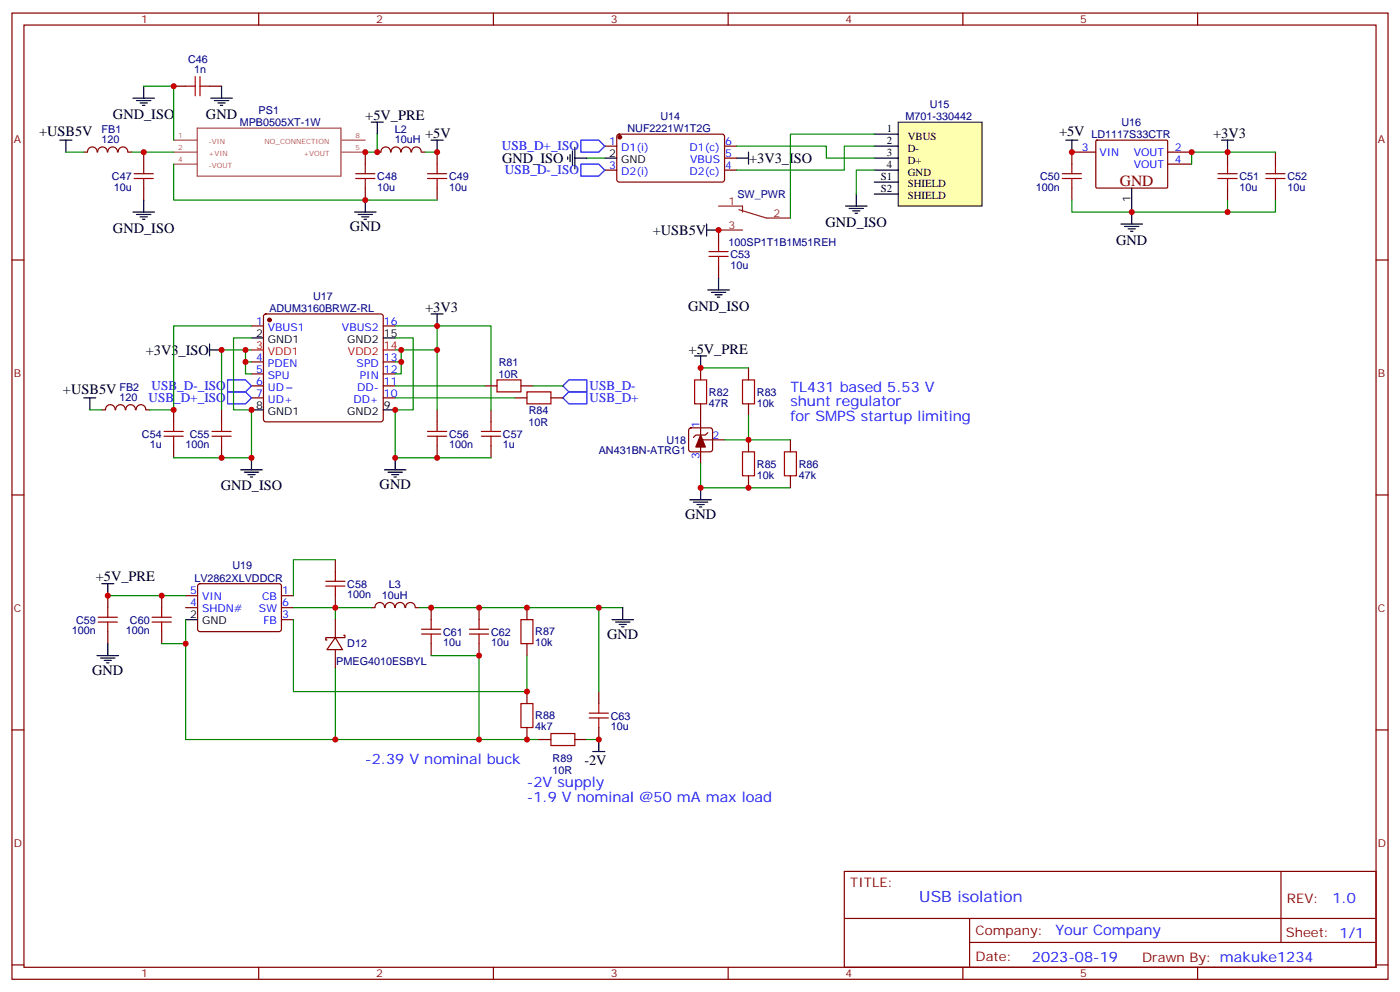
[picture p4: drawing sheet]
<svg xmlns="http://www.w3.org/2000/svg" width="412mm" height="292mm" viewBox="0 0 412 292" stroke-linecap="round" stroke-linejoin="round" font-family="sans-serif">
<g fill="none" stroke="#870000" stroke-width=".35">
<path d="M3.5 3.8h405.4v284.4h-405.4zM7.1 7.4h398.2v277.3h-398.2zM76.2 3.8v3.6M145.3 3.8v3.6M214.5 3.8v3.6M283.6 3.8v3.6M352.8 3.8v3.6M51.2 25.4h3.5M61.7 25.4h3.6M181.9 39.7l.5-.2h30.6l.4 .7v13l-.7 .4-30.6-.1-.4-.6v-12.7zM28.6 44.7a1.41 1.41 0 0 0-1.4-1.5 1.41 1.41 0 0 0-1.4 1.5l-1.1 .1M28.8 44.7a1.41 1.41 0 0 1 1.4-1.5 1.41 1.41 0 0 1 1.4 1.5"/>
<path d="M31.8 44.7a1.41 1.41 0 0 1 1.4-1.5 1.41 1.41 0 0 1 1.4 1.5M34.8 44.7a1.41 1.41 0 0 1 1.4-1.5 1.41 1.41 0 0 1 1.4 1.5M37.7 44.8h1.1M42.3 44.8v3.5M42.3 55.4v3.5M107.6 44.8v3.5M107.6 55.4v3.5M111.1 44.8h1.1M112.2 44.7a1.41 1.41 0 0 1 1.4-1.5 1.41 1.41 0 0 1 1.4 1.5M115.2 44.7a1.41 1.41 0 0 1 1.4-1.5 1.41 1.41 0 0 1 1.4 1.5M118.2 44.7a1.41 1.41 0 0 1 1.4-1.5 1.41 1.41 0 0 1 1.4 1.5M121.2 44.7a1.41 1.41 0 0 1 1.5-1.5 1.41 1.41 0 0 1 1.4 1.5"/>
<path d="M124.2 44.8h1M128.8 44.8v3.5M128.8 55.4v3.5M178.2 43h3.5M178.2 50.1h3.5M213.4 43h3.6M213.4 50.1h3.6M213.4 46.5h3.6M315.7 55.4v3.5M322.8 44.8h-7.1v3.5M322.8 41.4l.3-.2 20.7 .1 .2 .3-.1 13.6-.3 .2-20.6-.1-.2-.3zM344 44.8h7"/>
<path d="M344 48.3h7M361.6 44.8v3.5M361.6 55.4v3.5M375.7 44.8v3.5M375.7 55.4v3.5M3.5 76.5h3.6M211.7 67.7v3.5M211.7 78.3v3.5M405.3 76.5h3.6M74.1 95.9h3.5M77.8 92.6l.5-.2h33.9l.5 .2 .2 .5v30.3l-.2 .5-.5 .2h-33.9l-.5-.2-.2-.5v-30.3zM112.9 95.9h3.5"/>
<path d="M74.1 106.5h3.5M74.1 110h3.5M74.1 113.6h3.5M74.1 117.1h3.5M112.9 106.5h3.5M112.9 110h3.5M112.9 113.6h3.5M112.9 117.1h3.5M142.9 113.6h3.5M151.7 117.1h3.5M153.5 113.6h3.5M162.3 117.1h3.5"/>
<path d="M33.9 120.6a1.41 1.41 0 0 0-1.4-1.5 1.41 1.41 0 0 0-1.4 1.5h-1.1M34.1 120.6a1.41 1.41 0 0 1 1.4-1.5 1.41 1.41 0 0 1 1.4 1.5M37.1 120.6a1.41 1.41 0 0 1 1.4-1.5 1.41 1.41 0 0 1 1.4 1.5M40.1 120.6a1.41 1.41 0 0 1 1.4-1.5 1.41 1.41 0 0 1 1.4 1.5M43 120.6h1.1M51.2 120.6v3.5M51.2 131.2v3.5M65.3 120.6v3.5M65.3 131.2v3.5M128.8 120.6v3.5M128.8 131.2v3.5M144.6 120.6v3.5"/>
<path d="M144.6 131.2v3.5M3.5 145.7h3.6M405.3 145.7h3.6M31.7 175.3v3.5M47.6 175.3v3.5M54.7 175.3h3.5M54.7 178.8h3.5M58.4 172l.5-.2h23.6l.4 .7-.1 12.9-.6 .5-23.6-.1-.4-.6v-12.7zM82.9 175.3h3.5M82.9 178.8h3.5M98.8 164.7v3.5M98.8 175.3v3.5"/>
<path d="M109.4 178.8h1M110.5 178.8a1.41 1.41 0 0 1 1.4-1.5 1.41 1.41 0 0 1 1.4 1.5M113.5 178.8a1.41 1.41 0 0 1 1.4-1.5 1.41 1.41 0 0 1 1.4 1.5M116.4 178.8a1.41 1.41 0 0 1 1.4-1.5 1.41 1.41 0 0 1 1.4 1.5M119.5 178.8a1.41 1.41 0 0 1 1.4-1.5 1.41 1.41 0 0 1 1.4 1.5M122.4 178.8h1.1M127 178.8v3.6M141.1 178.8v3.6M155.2 178.8v3.6M31.7 185.9v3.5M47.6 185.9v3.5M82.9 182.4h3.5"/>
<path d="M127 189.4v3.5M141.1 189.4v3.5M155.2 189.4v3.5M3.5 214.8h3.6M155.2 203.5v3.5M155.2 214.1v3.5M158.7 217.6h3.6M169.3 217.6h3.6M176.4 203.5v3.5M176.4 214.1v3.5M405.3 214.8h3.6M248.7 256.4h156.6v28.3h-156.6z"/>
<path d="M377.3 256.5v20.8M248.7 270.3h156.5M285.6 277.3h119.6M285.6 270.3v14.1M3.5 284h3.6M76.2 284.7v3.5M145.3 284.7v3.5M214.5 284.7v3.5M283.6 284.7v3.5M352.8 284.7v3.5M405.3 284h3.6"/>
</g>
<g fill="#870000" stroke="#870000" stroke-width=".35">
<circle cx="79.4" cy="94.2" r=".53"/>
<circle cx="182.6" cy="40.4" r=".53"/>
</g>
<g fill="none" stroke="#000" stroke-width=".35">
<path d="M39.2 28.9h6.3M40.2 29.6h4.2M41.3 30.3h2.1M42 31h.7M42.3 25.4v3.5M62.1 28.9h6.3M63.1 29.6h4.3M64.2 30.3h2.1M64.9 31h.7M65.3 25.4v3.5M109.4 35.9h3.5M111.1 35.9v3.6"/>
<path d="M17.6 41.2h3.6M19.4 41.2v3.6M42.3 58.9v3.5M107.6 58.9v3.5M127 41.2h3.5M128.8 41.2v3.6M167.2 46.2v.7M167.9 45.5v2.1M168.6 44.4v4.2M169.3 46.5h3.6M169.3 43.4v6.3M178.2 46.5h3.5"/>
<path d="M217 46.5h3.5M220.5 44.8v3.5M252.2 57.1v3.5M314 41.2h3.5M315.7 41.2v3.6M333.4 55.4v10.5M359.8 41.2h3.6M361.6 41.2v3.6M39.2 62.4h6.3M40.2 63.1h4.2M41.3 63.8h2.1M42 64.5h.7"/>
<path d="M104.4 62.4h6.4M105.5 63.1h4.2M106.5 63.8h2.2M107.2 64.5h.7M249.1 60.6h6.3M250.1 61.3h4.3M251.2 62.1h2.1M251.9 62.8h.7M330.2 65.9h6.3M331.3 66.6h4.2M332.3 67.3h2.1M333 68.1h.7"/>
<path d="M74.1 99.4h3.5M112.9 99.4h3.5M127 92.4h3.5M128.8 92.4v3.5M208.5 85.3h6.3M209.5 86h4.3M210.6 86.7h2.1M211.3 87.5h.7M211.7 81.8v3.5M24.7 117.1h3.5M26.5 117.1v3.5M61.7 103h3.6"/>
<path d="M61.7 101.2v3.5M70.9 138.3h6.4M72 139h4.2M73 139.7h2.1M74.1 120.6h3.5M74.1 134.7v3.6M112.9 120.6h3.5M113.2 138.3h6.4M114.3 139h4.2M115.4 139.7h2.1M116.4 134.7v3.6M73.7 140.4h.7"/>
<path d="M116.1 140.4h.7M30 171.8h3.5M31.7 171.8v3.5M183.4 178.8v3.6M28.6 192.9h6.3M29.6 193.6h4.3M30.7 194.3h2.1M31.4 195.1h.7M31.7 189.4v3.5M54.7 182.4h3.5M180.3 182.4h6.3M181.3 183.1h4.3"/>
<path d="M182.4 183.8h2.1M183.1 184.5h.7M176.4 217.6v3.6M174.6 221.2h3.6"/>
</g>
<path d="M74.1 103h3.5M112.9 103h3.5" fill="none" stroke="#f00" stroke-width=".35"/>
<path d="M58.1 37.7h42.3v14.1h-42.3zM51.2 41.2h6.9M51.2 44.8h6.9M51.2 48.3h6.9M100.7 41.2h6.9M100.7 44.8h6.9" fill="none" stroke="#a64a4a" stroke-width=".35"/>
<g fill="none" stroke="#008700" stroke-width=".35">
<path d="M42.3 25.4h8.9v15.8M111.1 39.5v5.3h-3.5M19.4 44.8h5.3M38.8 44.8h12.4M51.2 48.3v10.6h77.6M125.2 44.8h3.6M172.9 46.5h5.3M315.7 58.9v3.5h45.9v-3.5M375.7 44.8h-24.7v3.5M375.7 58.9v3.5h-14.1M74.1 99.4h-5.3v21.2h5.3v14.1h-22.9M74.1 95.9h-22.9v24.7h-7.1"/>
<path d="M116.4 99.4h5.3v21.2h-5.3v14.1h28.2M116.4 95.9h28.2v24.7M128.8 95.9v7.1M72.3 103v3.5h1.8M72.3 106.5v3.5h1.8M74.1 103h-8.8v17.6M116.4 103h12.4v17.6M116.4 113.6h26.5M116.4 117.1h35.3M118.2 103v3.5h-1.8M118.2 106.5v3.5h-1.8M157 113.6h8.8"/>
<path d="M26.5 120.6h3.5M31.7 175.3h23M86.4 178.8h12.4v3.6M98.8 164.7h-12.4v10.6M123.5 178.8h59.9M176.4 178.8v24.7M47.6 189.4h7.1M54.7 182.4v35.2h44.1M86.4 182.4v21.1h68.8v-10.6M98.8 196.5v21.1h42.3M127 192.9h14.1v24.7h17.6M172.9 217.6h3.5"/>
</g>
<path d="M171.1 41.2h5.3l1.8 1.8-1.8 1.8h-5.3zM171.1 48.3h5.3l1.8 1.8-1.8 1.7h-5.3zM67 111.8h5.3l1.8 1.8-1.8 1.7h-5.3zM67 115.3h5.3l1.8 1.8-1.8 1.8h-5.3zM165.8 113.6l1.8-1.8h5.3v3.5h-5.3zM165.8 117.1l1.8-1.8h5.3v3.6h-5.3z" fill="none" stroke="#00f" stroke-width=".35"/>
<g fill="none" stroke="#a10000" stroke-width=".35">
<path d="M54.7 25.4h2.8M57.5 22.5v5.7M58.9 22.5v5.7M58.9 25.4h2.8M39.5 52.5h5.7M39.5 51.1h5.7M42.3 48.3v2.8M42.3 52.5v2.9M104.8 52.5h5.6M104.8 51.1h5.6M107.6 48.3v2.8M107.6 52.5v2.9"/>
<path d="M125.9 52.5h5.7M125.9 51.1h5.7M128.8 48.3v2.8M128.8 52.5v2.9M312.9 52.5h5.7M312.9 51.1h5.7M315.7 48.3v2.8M315.7 52.5v2.9M358.8 52.5h5.6M358.8 51.1h5.6M361.6 48.3v2.8M361.6 52.5v2.9"/>
<path d="M372.9 52.5h5.6M372.9 51.1h5.6M375.7 48.3v2.8M375.7 52.5v2.9M208.8 75.5h5.7M208.8 74h5.7M211.7 71.2v2.8M211.7 75.5v2.8M146.4 111.8h7.1v3.5h-7.1zM155.2 115.3h7.1v3.6h-7.1zM48.3 128.4h5.7M48.3 127h5.7"/>
<path d="M51.2 124.1v2.9M51.2 128.4v2.8M62.4 128.4h5.7M62.4 127h5.7M65.3 124.1v2.9M65.3 128.4v2.8M125.9 128.4h5.7M125.9 127h5.7M128.8 124.1v2.9M128.8 128.4v2.8M141.8 128.4h5.7M141.8 127h5.7"/>
<path d="M144.6 124.1v2.9M144.6 128.4v2.8M31.7 178.8v2.8M47.6 178.8v2.8M96 172.5h5.6M96 171.1h5.6M98.8 168.2v2.9M98.8 172.5v2.8M28.9 183.1h5.7M28.9 181.6h5.7M31.7 183.1v2.8M44.8 183.1h5.6"/>
<path d="M44.8 181.6h5.6M47.6 183.1v2.8M124.2 186.6h5.6M124.2 185.2h5.6M127 182.4v2.8M127 186.6v2.8M138.3 186.6h5.6M138.3 185.2h5.6M141.1 182.4v2.8M141.1 186.6v2.8M153.5 182.4h3.5v7h-3.5zM153.5 207h3.5v7.1h-3.5z"/>
<path d="M162.3 215.9h7v3.5h-7zM173.6 211.3h5.6M173.6 209.9h5.6M176.4 207v2.9M176.4 211.3v2.8"/>
</g>
<path d="M211.7 60.6h7v1.8M211.7 67.7h7M217.7 61.7l8.1 2.5h7" fill="none" stroke="#8c2424" stroke-width=".35"/>
<path d="M264.6 35.9h24.7v24.7h-24.7z" fill="#ffffb0" stroke="#000" stroke-width=".29"/>
<g fill="none" stroke="#000" stroke-width=".35">
<path d="M257.5 39.5h7.1M257.5 46.5h7.1M257.5 50.1h7.1M257.5 43h7.1M257.5 53.6h7.1M257.5 57.1h7.1M208.1 67.7h3.6M208.1 65.9v3.6M204.6 104.7h3.5M206.4 104.7v3.6M203.2 147.1h6.3M204.3 147.8h4.2"/>
<path d="M205.3 148.5h2.1M206 149.2h.7M206.4 143.5v3.6"/>
</g>
<path d="M257.5 39.5h-24.7v24.7M217 43h26.4v3.5h14.1M257.5 50.1h-5.3v7M257.5 43h-8.8v7.1h-31.7M206.4 108.3h14.1M206.4 136.5v7h26.4M220.5 122.4v7h-7.1M220.5 129.4h12.3M98.8 178.8h10.6" fill="none" stroke="#008700" stroke-width=".35"/>
<g fill="none" stroke="#870000" stroke-width=".35">
<path d="M206.4 108.3v3.5M206.4 118.9v17.6M220.5 108.3v3.5M220.5 118.9v3.5M203.1 126.1l.5-.2h5.6l.5 .2 .2 .5v5.7l-.2 .5-.5 .2h-5.6l-.5-.3-.3-.4v-5.7zM206.4 129.4h7M208.5 127.3l-.7 .7h-2.8l-.7 .7M220.5 129.4v3.6M232.8 129.4v3.6M220.5 140v3.5M232.8 140v3.5M98.8 187.6l2.1 3.6h-4.6z"/>
<path d="M98.8 182.4v5.2M98.8 191.2v5.3M101.2 186.9h.4v.7h-5.6v.7h.3"/>
</g>
<path d="M206.4 128l1.4 3.6h-2.8z" fill="#870000" stroke="#870000" stroke-width=".35"/>
<path d="M204.6 111.8h3.5v7.1h-3.5zM218.7 111.8h3.5v7.1h-3.5zM218.7 133h3.5v7h-3.5zM231.1 133h3.5v7h-3.5z" fill="none" stroke="#a10000" stroke-width=".35"/>
<g fill="#c00">
<circle cx="315.7" cy="44.8" r=".88"/>
<circle cx="351" cy="44.8" r=".88"/>
<circle cx="333.4" cy="62.4" r=".88"/>
<circle cx="361.6" cy="44.8" r=".88"/>
<circle cx="361.6" cy="62.4" r=".88"/>
<circle cx="51.2" cy="25.4" r=".88"/>
<circle cx="42.3" cy="44.8" r=".88"/>
<circle cx="74.1" cy="120.6" r=".88"/>
<circle cx="74.1" cy="134.7" r=".88"/>
<circle cx="65.3" cy="134.7" r=".88"/>
<circle cx="51.2" cy="120.6" r=".88"/>
<circle cx="65.3" cy="103" r=".88"/>
<circle cx="72.3" cy="103" r=".88"/>
<circle cx="116.4" cy="120.6" r=".88"/>
<circle cx="128.8" cy="103" r=".88"/>
<circle cx="128.8" cy="95.9" r=".88"/>
<circle cx="128.8" cy="134.7" r=".88"/>
<circle cx="116.4" cy="134.7" r=".88"/>
<circle cx="118.2" cy="103" r=".88"/>
<circle cx="72.3" cy="106.5" r=".88"/>
<circle cx="118.2" cy="106.5" r=".88"/>
<circle cx="107.6" cy="58.9" r=".88"/>
<circle cx="107.6" cy="44.8" r=".88"/>
<circle cx="128.8" cy="44.8" r=".88"/>
<circle cx="111.1" cy="44.8" r=".88"/>
<circle cx="98.8" cy="178.8" r=".88"/>
<circle cx="127" cy="178.8" r=".88"/>
<circle cx="155.2" cy="203.5" r=".88"/>
<circle cx="141.1" cy="178.8" r=".88"/>
<circle cx="155.2" cy="178.8" r=".88"/>
<circle cx="141.1" cy="192.9" r=".88"/>
<circle cx="141.1" cy="217.6" r=".88"/>
<circle cx="98.8" cy="217.6" r=".88"/>
<circle cx="54.7" cy="189.4" r=".88"/>
<circle cx="47.6" cy="175.3" r=".88"/>
<circle cx="31.8" cy="175.3" r=".88"/>
<circle cx="155.2" cy="217.6" r=".88"/>
<circle cx="176.4" cy="178.8" r=".88"/>
<circle cx="176.4" cy="217.6" r=".88"/>
<circle cx="211.7" cy="67.7" r=".88"/>
<circle cx="220.5" cy="129.4" r=".88"/>
<circle cx="206.4" cy="143.5" r=".88"/>
<circle cx="220.5" cy="143.5" r=".88"/>
<circle cx="206.4" cy="108.3" r=".88"/>
</g>
<text font-size="4.6" fill="#800" x="329.8" y="54.6">GND</text>
<text font-size="4.6" fill="#00f" x="270.8" y="265.5">USB isolation</text>
<g font-size="4.2">
<text x="33.3" y="35">GND_ISO</text>
<text x="60.7" y="35">GND</text>
<text x="107.6" y="35.2">+5V_PRE</text>
<text x="11.5" y="40.1">+USB5V</text>
<text x="125.2" y="40.5">+5V</text>
<text x="312" y="40.1">+5V</text>
<text x="357.4" y="40.5">+3V3</text>
<text x="147.9" y="48">GND_ISO</text>
<text x="220.7" y="48">+3V3_ISO</text>
<text x="33.3" y="68.5">GND_ISO</text>
<text x="103" y="68.1">GND</text>
<text x="192.3" y="69.1">+USB5V</text>
<text x="243.2" y="66.7">GND_ISO</text>
<text x="328.8" y="72">GND</text>
<text x="125.2" y="91.7">+3V3</text>
<text x="202.7" y="91.4">GND_ISO</text>
<text x="42.9" y="104.4">+3V3_ISO</text>
<text x="202.8" y="104">+5V_PRE</text>
<text x="18.6" y="116">+USB5V</text>
<text x="111.8" y="143.9">GND</text>
<text x="65" y="144.3">GND_ISO</text>
<text x="201.8" y="152.7">GND</text>
<text x="28.2" y="171.1">+5V_PRE</text>
<text x="178.9" y="188">GND</text>
<text x="27.2" y="198.6">GND</text>
<text x="172.1" y="225.2">-2V</text>
</g>
<g font-size="4.2" fill="#00f">
<text x="232.8" y="115.3">TL431 based 5.53 V</text>
<text x="232.8" y="119.6">shunt regulator</text>
<text x="232.8" y="123.8">for SMPS startup limiting</text>
<text x="107.6" y="224.7">-2.39 V nominal buck</text>
<text x="155.2" y="231.7">-2V supply</text>
<text x="155.2" y="236">-1.9 V nominal @50 mA max load</text>
<text x="392.5" y="265.7">1.0</text>
<text x="310.9" y="275.3">Your Company</text>
<text x="304" y="283.1">2023-08-19</text>
</g>
<g font-size="3.9" fill="#00f">
<text x="147.8" y="44.3">USB_D+_ISO</text>
<text x="148.7" y="51.3">USB_D-_ISO</text>
<text x="43.8" y="118.4">USB_D+_ISO</text>
<text x="44.7" y="114.8">USB_D-_ISO</text>
<text x="173.7" y="114.8">USB_D-</text>
<text x="173.7" y="118.4">USB_D+</text>
</g>
<g font-size="3.9" fill="#800">
<text x="250.5" y="261">TITLE:</text>
<text x="379.1" y="265.7">REV:</text>
<text x="287.4" y="275.2">Company:</text>
<text x="378.7" y="275.8">Sheet: 1/1</text>
<text x="287.4" y="282.9">Date:</text>
<text x="336.4" y="283">Drawn By: makuke1234</text>
</g>
<g font-size="3.2" fill="#800">
<text x="41.6" y="6.8">1</text>
<text x="110.8" y="6.8">2</text>
<text x="179.9" y="6.8">3</text>
<text x="249.1" y="6.8">4</text>
<text x="318.2" y="6.8">5</text>
<text x="4.1" y="41.9">A</text>
<text x="405.9" y="41.9">A</text>
<text x="4.1" y="111.1">B</text>
<text x="405.9" y="111.1">B</text>
<text x="4.1" y="180.2">C</text>
<text x="405.9" y="180.2">C</text>
<text x="4.1" y="249.4">D</text>
<text x="405.9" y="249.4">D</text>
<text x="41.6" y="287.7">1</text>
<text x="110.8" y="287.7">2</text>
<text x="179.9" y="287.7">3</text>
<text x="249.1" y="287.7">4</text>
<text x="318.2" y="287.7">5</text>
</g>
<g font-size="3.2" fill="#000080">
<text x="55.4" y="18.4">C46</text>
<text x="57.1" y="21.5">1n</text>
<text x="76.2" y="33.6">PS1</text>
<text x="194.5" y="35.3">U14</text>
<text x="266.8" y="35.3">M701-330442</text>
<text x="273.9" y="31.8">U15</text>
<text x="29.9" y="39.1">FB1</text>
<text x="70.6" y="37.1">MPB0505XT-1W</text>
<text x="116.3" y="39.1">L2</text>
<text x="184.8" y="38.9">NUF2221W1T2G</text>
<text x="321.5" y="40.6">LD1117S33CTR</text>
<text x="330.3" y="37.1">U16</text>
<text x="29.9" y="42.2">120</text>
<text x="116.3" y="42.2">10uH</text>
<text x="33" y="53">C47</text>
<text x="111.1" y="53">C48</text>
<text x="132.3" y="53">C49</text>
<text x="306.4" y="53">C50</text>
<text x="365.1" y="52.9">C51</text>
<text x="379.2" y="52.9">C52</text>
<text x="33.5" y="56.1">10u</text>
<text x="111.1" y="56.1">10u</text>
<text x="132.3" y="56.1">10u</text>
<text x="217.2" y="58.4">SW_PWR</text>
<text x="305.1" y="56.1">100n</text>
<text x="365.1" y="56.1">10u</text>
<text x="379.2" y="56.1">10u</text>
<text x="214.6" y="72.4">100SP1T1B1M51REH</text>
<text x="215.2" y="75.9">C53</text>
<text x="215.2" y="79.1">10u</text>
<text x="92.2" y="88.2">U17</text>
<text x="79.3" y="91.8">ADUM3160BRWZ-RL</text>
<text x="146.9" y="107.6">R81</text>
<text x="146.9" y="111.1">10R</text>
<text x="35.2" y="118">120</text>
<text x="35.2" y="114.9">FB2</text>
<text x="208.8" y="119.6">47R</text>
<text x="208.8" y="116.4">R82</text>
<text x="223" y="119.6">10k</text>
<text x="223" y="116.4">R83</text>
<text x="155.7" y="125.3">10R</text>
<text x="155.7" y="121.7">R84</text>
<text x="41.8" y="128.8">C54</text>
<text x="44.1" y="132">1u</text>
<text x="54.7" y="132">100n</text>
<text x="55.9" y="128.8">C55</text>
<text x="132.3" y="132">100n</text>
<text x="132.3" y="128.8">C56</text>
<text x="148.2" y="132">1u</text>
<text x="148.2" y="128.8">C57</text>
<text x="196.3" y="130.6">U18</text>
<text x="176.4" y="133.7">AN431BN-ATRG1</text>
<text x="223" y="137.6">R85</text>
<text x="235.3" y="137.6">R86</text>
<text x="223" y="140.8">10k</text>
<text x="235.3" y="140.8">47k</text>
<text x="68.4" y="167.4">U19</text>
<text x="57.3" y="171.2">LV2862XLVDDCR</text>
<text x="102.3" y="172.9">C58</text>
<text x="114.6" y="173.1">L3</text>
<text x="102.3" y="176.1">100n</text>
<text x="112.5" y="176.4">10uH</text>
<text x="22.4" y="183.5">C59</text>
<text x="38.3" y="183.5">C60</text>
<text x="21.2" y="186.7">100n</text>
<text x="37" y="186.7">100n</text>
<text x="102.3" y="190.5">D12</text>
<text x="130.5" y="190.2">10u</text>
<text x="130.5" y="187">C61</text>
<text x="144.6" y="190.2">10u</text>
<text x="144.6" y="187">C62</text>
<text x="157.7" y="190.2">10k</text>
<text x="157.7" y="187">R87</text>
<text x="99.1" y="195.8">PMEG4010ESBYL</text>
<text x="157.7" y="214.9">4k7</text>
<text x="157.7" y="211.7">R88</text>
<text x="179.9" y="214.9">10u</text>
<text x="179.9" y="211.7">C63</text>
<text x="162.8" y="227.7">10R</text>
<text x="162.8" y="224.1">R89</text>
</g>
<g font-size="3.2">
<text x="261.2" y="38.8">1</text>
<text x="267.4" y="41.1">VBUS</text>
<text x="179.5" y="46.2">2</text>
<text x="183" y="47.9">GND</text>
<text x="261.2" y="45.8">3</text>
<text x="261.2" y="42.3">2</text>
<text x="267.4" y="44.6">D-</text>
<text x="259.5" y="52.9">S1</text>
<text x="261.2" y="49.4">4</text>
<text x="267.4" y="48.1">D+</text>
<text x="267.4" y="51.6">GND</text>
<text x="259.5" y="56.4">S2</text>
<text x="267.4" y="55.2">SHIELD</text>
<text x="267.4" y="58.7">SHIELD</text>
<text x="333" y="59.5" transform="rotate(-90 333 59.5)">1</text>
<text x="75.4" y="99.1">2</text>
<text x="78.9" y="100.9">GND1</text>
<text x="102.3" y="100.9">GND2</text>
<text x="113.1" y="99.1">15</text>
<text x="75.4" y="120.3">8</text>
<text x="78.9" y="122">GND1</text>
<text x="102.3" y="122">GND2</text>
<text x="113.1" y="120.3">9</text>
<text x="56" y="182">2</text>
<text x="59.5" y="183.8">GND</text>
</g>
<g font-size="3.2" fill="#00f">
<text x="179.5" y="42.7">1</text>
<text x="183" y="44.4">D1(i)</text>
<text x="203.1" y="44.4">D1(c)</text>
<text x="203.3" y="47.9">VBUS</text>
<text x="213.6" y="46.2">5</text>
<text x="213.6" y="42.7">6</text>
<text x="318.7" y="44.4">3</text>
<text x="323.8" y="45.8">VIN</text>
<text x="334" y="45.8">VOUT</text>
<text x="346.1" y="44.4">2</text>
<text x="346.1" y="47.9">4</text>
<text x="179.5" y="49.7">3</text>
<text x="183" y="51.5">D2(i)</text>
<text x="203.1" y="51.5">D2(c)</text>
<text x="213.6" y="49.7">4</text>
<text x="334" y="49.4">VOUT</text>
<text x="75.4" y="95.6">1</text>
<text x="113.1" y="95.6">16</text>
<text x="78.9" y="97.3">VBUS1</text>
<text x="100.7" y="97.3">VBUS2</text>
<text x="75.4" y="106.2">4</text>
<text x="78.9" y="107.9">PDEN</text>
<text x="105.1" y="107.9">SPD</text>
<text x="113.1" y="106.2">13</text>
<text x="75.4" y="109.7">5</text>
<text x="75.4" y="113.2">6</text>
<text x="78.9" y="111.4">SPU</text>
<text x="106" y="111.4">PIN</text>
<text x="113.1" y="113.2">11</text>
<text x="113.1" y="109.7">12</text>
<text x="75.4" y="116.7">7</text>
<text x="78.9" y="115">UD</text>
<text x="78.9" y="118.5">UD+</text>
<text x="104.1" y="118.5">DD+</text>
<text x="105.3" y="115">DD-</text>
<text x="113.1" y="116.7">10</text>
<text x="206" y="125.9" transform="rotate(-90 206 125.9)">1</text>
<text x="209.9" y="129.1">2</text>
<text x="206" y="135" transform="rotate(-90 206 135)">3</text>
<text x="56" y="178.5">4</text>
<text x="56" y="174.9">5</text>
<text x="59.5" y="176.7">VIN</text>
<text x="77.2" y="176.7">CB</text>
<text x="83.1" y="174.9">1</text>
<text x="83.1" y="178.5">6</text>
<text x="59.5" y="180.2">SHDN#</text>
<text x="76.3" y="180.2">SW</text>
<text x="77.6" y="183.8">FB</text>
<text x="83.1" y="182">3</text>
</g>
<g font-size="3.2" fill="#8d2323">
<text x="214.6" y="60.3">1</text>
<text x="227.9" y="63.8">2</text>
<text x="214.6" y="67.3">3</text>
</g>
<g font-size="3.2" fill="#f00">
<text x="75.4" y="102.6">3</text>
<text x="78.9" y="104.4">VDD1</text>
<text x="102.5" y="104.4">VDD2</text>
<text x="113.1" y="102.6">14</text>
</g>
<g font-size="2.1" fill="#a54b4b">
<text x="52.5" y="40.5">1</text>
<text x="104.7" y="40.5">8</text>
<text x="52.5" y="44.1">2</text>
<text x="52.5" y="47.6">4</text>
<text x="61.5" y="42.3">-VIN</text>
<text x="61.5" y="45.8">+VIN</text>
<text x="77.9" y="42.3">NO_CONNECTION</text>
<text x="89.4" y="45.8">+VOUT</text>
<text x="104.7" y="44.1">5</text>
<text x="61.5" y="49.3">-VOUT</text>
</g>
</svg>
